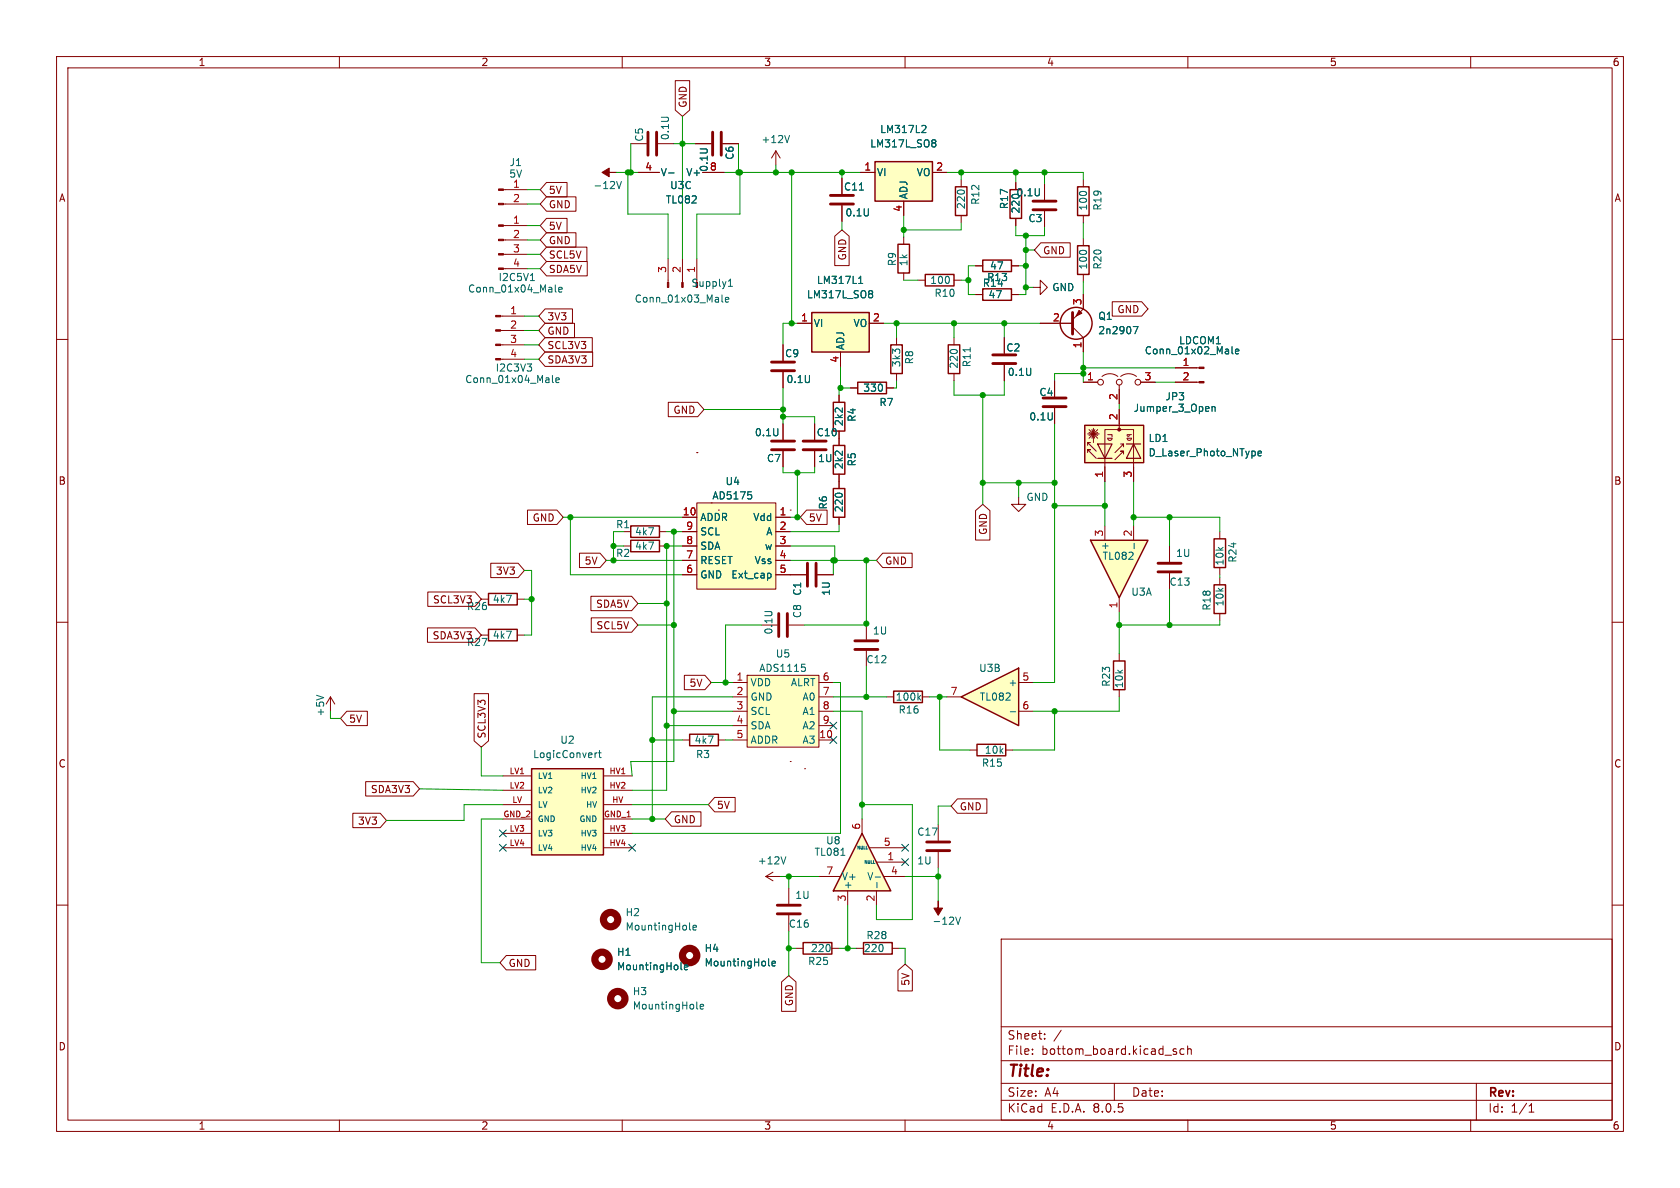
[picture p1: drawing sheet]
<svg xmlns="http://www.w3.org/2000/svg" width="297mm" height="210mm" viewBox="0 0 297 210" stroke-linecap="round" stroke-linejoin="round" font-family="sans-serif">
<g fill="none" stroke="#840000" stroke-width=".18">
<path d="M10 10h277v190h-277zM12 12h273v186h-273zM60 10v2M110 10v2M160 10v2M210 10v2M260 10v2M191.5 31.8v1.2M191.5 38.1v1.3M10 60h2M191.5 42.2v1.2M191.5 48.5v1.3"/>
<path d="M285 60h2M144 74.9v2.8M144 79.8v2.8M148.3 69.9v1.2M148.3 76.2v2.5M148.3 83.8v1.3M10 110h2M285 110h2M10 160h2M285 160h2M177 166h108v32h-108zM60 198v2"/>
<path d="M110 198v2M160 198v2M177 194.5h108M177 191.5h108M177 187.5h108M177 181.5h108M182.5 186.3v.1M182.5 185.5v.1M184.7 183.6v.1M184.7 182.8v.1M187.6 182.1l-1.3 2M197 191.5v3"/>
<path d="M207.4 185.7l.6 .4-.2 .3-.4-.1M208 185.5l-.4-.1-.2 .2M209.3 185.5l-.4-.1-.3 .3v.4l.1 .2h.6M210 184.9v1.5M210 185.5l.2-.1 .3 .1 .1 .9M210 198v2M260 198v2M261 191.5v6.5M270.3 196.6h.9M270.3 195.5l.4-.4v1.5"/>
</g>
<path d="M190.5 33h2v5.1h-2zM190.5 43.4h2v5.1h-2zM147.3 78.7h2.1v5.1h-2.1zM147.3 71.1h2.1v5.1h-2.1z" fill="none" stroke="#840000" stroke-width=".25"/>
<path d="M142 79.5h4M142 78h4" fill="none" stroke="#840000" stroke-width=".51"/>
<path d="M169.9 123.2l10.2-5.1v10.2z" fill="#ffffc2"/>
<path d="M151.6 67.6h5.1v2h-5.1zM169.9 123.2l10.2-5.1v10.2zM172.7 131.6h5.1v2h-5.1zM142 166.6h5.1v2.1h-5.1zM152.7 166.6h5v2.1h-5z" fill="none" stroke="#840000" stroke-width=".25"/>
<g fill="none" stroke="#840000" stroke-width=".18">
<path d="M184.7 32.5v2.8M184.7 37.3v2.8M177.5 59.7v2.8M182.6 50.8h1.3v-1.3l1.3 1.3-1.3 1.3v-1.3M150.4 68.6h1.2M156.7 68.6h1.3M177.5 64.5v2.8M186.4 67.3v2.8M186.4 72.1v2.8M180.1 87.9v1.3h1.3l-1.3 1.2-1.3-1.2h1.3M167.4 123.2h2.5M171.4 132.6h1.3"/>
<path d="M177.8 132.6h1.3M180.1 120.7h2.5M180.1 125.7h2.5M140.7 167.6h1.3M147.1 167.6h1.2M151.4 167.6h1.3M157.7 167.6h1.3"/>
</g>
<path d="M178.6 125.8h1M120.4 171.3l.2 .1M121 171l.6-.1-.1-.3h-.3l-.2 .2 .1 .6h.4M121.9 164.2l.2 .2M122.5 164l.6-.1v-.3h-.4l-.2 .1 .1 .6h.5M123.2 178.2l.2 .2M123.8 178l.6-.2-.1-.2-.3-.1-.2 .2v.6h.5M135.9 170.6l.2 .2M136.5 170.3l.6-.1-.1-.2-.3-.1-.2 .2v.6h.5" fill="none" stroke="#006464" stroke-width=".18"/>
<path d="M182.6 35.6h4.1M182.6 37.1h4.1M175.5 64.3h4.1M175.5 62.7h4.1M184.4 71.9h4.1M184.4 70.4h4.1" fill="none" stroke="#840000" stroke-width=".51"/>
<g fill="none" stroke="#840000" stroke-width="1.3">
<circle cx="106.4" cy="169.6" r="1.27"/>
<circle cx="107.9" cy="162.6" r="1.27"/>
<circle cx="109.2" cy="176.5" r="1.27"/>
<circle cx="121.9" cy="168.9" r="1.27"/>
</g>
<path d="M152.4 147.3l5.1 10.2h-10.2z" fill="#ffffc2"/>
<g fill="none" stroke="#840000" stroke-width=".25">
<path d="M168.9 33h2v5.1h-2zM152.4 147.3l5.1 10.2h-10.2z"/>
<circle cx="190.2" cy="57.1" r="2.82"/>
</g>
<g fill="none" stroke="#840000" stroke-width=".18">
<path d="M169.9 31.8v1.2M169.9 38.1v1.3M183.9 57.2h5.7M189.6 57.8l1.9 1.9v2.5M191.5 52.1v2.5l-1.9 1.9M207.8 67.6h4.2M207.8 65h4.2M139.4 157v2.8M144.8 154.9h3.8M149.9 157.5v2.5M152.4 144.8v2.5M153.7 149.9h6.3"/>
<path d="M154.9 152.4h5.1M154.9 157.5v2.5M156.2 154.9h3.8M139.4 161.8v2.8"/>
</g>
<g fill="none" stroke="#006464" stroke-width=".18">
<path d="M200.3 57.7h.9l-.6 1.3M217.8 61.3v1.1l.2 .2M218.4 62.1l.6-.1v-.2l-.4-.1-.2 .2 .1 .6h.5M148.7 151.2h.7M152 149.6v.5l-.3-.5v.5M152.2 149.6v.4M152.5 149.6v.4M152.7 149.6v.5M153.2 149.6v.5h.2M153.2 152.1v.5l-.3-.5v.5M153.5 152.1v.4M153.8 152.1v.4"/>
<path d="M154 152.1v.5M154.4 152.1v.5h.3M154.7 155h1M155 156v1"/>
</g>
<path d="M189.6 55.2v3.9M137.4 160h4.1M137.4 161.5h4.1" fill="none" stroke="#840000" stroke-width=".51"/>
<g fill="#840000" stroke="#840000" stroke-width=".18">
<path d="M190.8 54.9l.5 .5-1.1 .5z"/>
<path d="M212 67.4h.9v.3h-.9z"/>
<path d="M212 64.9h.9v.3h-.9z"/>
</g>
<path d="M191.8 75.2h10.4v6.6h-10.4z" fill="#ffffc2"/>
<circle cx="197.9" cy="75.9" r=".25" fill="#840000" stroke="#840000" stroke-width=".18"/>
<g fill="none" stroke="#840000" stroke-width=".18">
<path d="M111.5 25.4h2.8M116.3 25.4h2.8M179.6 32.3v1.2M179.6 38.6v1.3M162.3 49.5h1.3M168.7 49.5h1.2M172.5 47h1.2M178.8 47h1.3M191.5 67.6h2.6M192.3 76.7h2M192.3 78.2v.5M192.5 75.9l1.6 1.6"/>
<path d="M192.5 76.5l1.6 .5M192.8 78.2h-.5l1.5 1.6M193 75.9l.5 1.6M193.3 75.7v2.5M193.5 75.9l-.5 1.6M194.1 75.9l-1.6 1.6M194.1 76.5l-1.6 .5M194.8 66.5a2.26 2.26 0 0 1 2.8 0M195.8 76.8h.8v.4M195.8 77.5h.8l-.1 .2-.3 .1-.3-.1zM197.9 68.1v3.3M197.9 72.4v3.5"/>
<path d="M198.1 78.5h.5l-1.5 1.5M198.1 66.5a2.26 2.26 0 0 1 2.8 0M198.6 78.5v.5M199.3 77l.1 .1 .2-.1M199.3 77.5h.7l-.1 .2-.3 .1-.2-.1zM199.3 76.8h.7M201.7 67.6h2.5M110.2 96.5h1.3M116.6 96.5h1.3M192.3 80v-.5h.5h-.5l1.5 1.5M195.3 85.1v-9.2h5.1v9.2M198.6 80.3v-.5h-.5h.5l-1.5 1.5"/>
<path d="M206.8 96.5v2.8M215.6 94v1.3M206.8 101.3v2.8M215.6 100.3v1.3M215.6 102.1v1.3M215.6 108.5v1.2M135.4 154.9l1.3 .8M135.4 154.9h2.5M136.7 154.2l-1.3 .7"/>
<circle cx="194.6" cy="67.6" r=".51"/>
<circle cx="197.9" cy="67.6" r=".51"/>
<circle cx="201.2" cy="67.6" r=".51"/>
</g>
<path d="M194.1 78.5h2.5l-1.3 2.5zM199.1 78.5h2.6M200.4 78.5l1.3 2.5h-2.6zM194.1 81h2.5" fill="none" stroke="#840000" stroke-width=".2"/>
<path d="M178.6 33.5h2v5.1h-2zM163.6 48.5h5.1v2h-5.1zM173.7 46h5.1v2h-5.1zM191.8 75.2h10.4v6.6h-10.4zM111.5 95.5h5.1v2h-5.1zM214.6 95.3h2.1v5h-2.1zM214.6 103.4h2.1v5.1h-2.1z" fill="none" stroke="#840000" stroke-width=".25"/>
<path d="M214.3 71.9v.8M214.3 72l.2-.1h.3v.8M222.4 80.2l.6-.2v-.2l-.4-.1-.2 .2 .1 .6h.5M138.9 151.5l-.4 1.2" fill="none" stroke="#006464" stroke-width=".18"/>
<path d="M114.6 23.4v4M116.1 23.4v4M204.7 99.6h4.1M204.7 101.1h4.1" fill="none" stroke="#840000" stroke-width=".51"/>
<path d="M143.5 55.2h10.2v7h-10.2z" fill="#ffffc2"/>
<path d="M143.5 55.2h10.2v7h-10.2z" fill="none" stroke="#840000" stroke-width=".25"/>
<path d="M141 57.2h2.5M153.7 57.2h2.5M138.4 61v2.8M138.4 65.8v2.8M148.6 62.2v2.6" fill="none" stroke="#840000" stroke-width=".18"/>
<path d="M151.8 50.1h.7M151.9 49.1l.3-.3v1.3M153.8 51.4h.2l.3 .2-.3 .3M153.8 51.9h.2M154 51.9l.2 .1 .1 .4-.1 .2h-.4" fill="none" stroke="#006464" stroke-width=".18"/>
<path d="M136.4 65.5h4.1M136.4 64h4.1" fill="none" stroke="#840000" stroke-width=".51"/>
<path d="M123.2 88.9h14v15.2h-14z" fill="#ffffc2"/>
<g fill="none" stroke="#840000" stroke-width=".18">
<path d="M122.9 25.4h2.8M127.8 25.4h2.8M172.5 52.1h1.2M178.8 52.1h1.3M138.4 74.9v2.8M138.4 79.8v2.8M110.2 94h1.3M116.6 94h1.3M120.6 91.4h2.6M120.6 94h2.6M120.6 96.5h2.6M120.6 99.1h2.6"/>
<path d="M123.2 88.9h14v15.2h-14zM123.2 80h.1M127 90.2h.1M137.2 91.4h2.5M137.2 94h2.5M137.2 96.5h2.5M137.2 99.1h2.5M139.7 90.2h.1M120.6 101.6h2.6M137.2 101.6h2.5M58.4 123.2l-.7 1.3M58.4 123.2v2.5"/>
<path d="M58.4 123.2l.8 1.3"/>
</g>
<path d="M109 32.1l.4 1.2 .5-1.2M132.2 86.9h.6M132.8 87.5l.1 .2-.1 .4M136.1 101.3l.2 .3v.3l-.2 .3M56 122.9l1.2 .4" fill="none" stroke="#006464" stroke-width=".18"/>
<path d="M126 23.4v4M127.5 23.4v4M136.4 78h4.1M136.4 79.5h4.1" fill="none" stroke="#840000" stroke-width=".51"/>
<path d="M173.7 51.1h5.1v2h-5.1zM111.5 93h5.1v2h-5.1z" fill="none" stroke="#840000" stroke-width=".25"/>
<path d="M106.4 30.5l1.3-.8v.8h1.3h-1.3v.7z" fill="#840000" stroke="#840000" stroke-width=".18"/>
<path d="M94 135.9h12.7v15.2h-12.7z" fill="#ffffc2"/>
<path d="M157.5 61h2v5h-2zM167.6 61h2.1v5h-2.1zM94 135.9h12.7v15.2h-12.7zM121.9 129.8h5.1v2h-5.1z" fill="none" stroke="#840000" stroke-width=".25"/>
<g fill="none" stroke="#840000" stroke-width=".18">
<path d="M112.8 30.5h3.8M124.2 30.5h3.8M88.5 58.4h4.2M88.5 55.9h4.2M158.5 59.7v1.3M168.7 59.7v1.3M88.5 63.5h4.2M88.5 61h4.2M158.5 66v1.3M168.7 66v1.3M153.2 110.2v2.8M153.2 115.1v2.8"/>
<path d="M88.9 137.2h5.1M88.9 139.7h5.1M106.7 137.2h5.1M106.7 139.7h5.1M120.6 130.8h1.3M127 130.8h1.3M88.9 144.8h5.1M88.9 142.2h5.1M88.9 147.3h5.1M88.9 149.9h5.1M106.7 144.8h5.1M106.7 142.2h5.1"/>
<path d="M106.7 147.3h5.1M106.7 149.9h5.1"/>
</g>
<path d="M118.2 30.6h1M97.7 66.4v1.1l.1 .1M98.3 67.2l.6-.1-.1-.3h-.4l-.1 .2v.6h.5M171.5 61.5v.7M105.2 133.1v.8M105.6 133.1l-.4 .2M105.8 133.1h.5M106 132.7v1l.3 .2" fill="none" stroke="#006464" stroke-width=".18"/>
<path d="M151.1 113.3h4.1M151.1 114.8h4.1" fill="none" stroke="#840000" stroke-width=".51"/>
<g fill="#840000" stroke="#840000" stroke-width=".18">
<path d="M87.6 63.4h.9v.2h-.9z"/>
<path d="M87.6 60.8h.9v.3h-.9z"/>
<path d="M87.6 58.3h.9v.2h-.9z"/>
<path d="M87.6 55.8h.9v.2h-.9z"/>
</g>
<path d="M132.1 119.4h12.7v12.7h-12.7z" fill="#ffffc2"/>
<g fill="none" stroke="#840000" stroke-width=".18">
<path d="M137.2 26.7l-.8 1.2M137.2 26.7v2.5M137.2 26.7l.7 1.2M132.1 119.4h12.7v12.7h-12.7zM132.1 119.4h.1M134.6 110.5h2.8M139.4 110.5h2.8M139.7 101.6h2.8M144.5 101.6h2.8M129.5 120.7h2.6M129.5 130.8h2.6M129.5 123.2h2.6"/>
<path d="M129.5 125.7h2.6M129.5 128.3h2.6M139.7 134.6h.1M142.2 135.9h.1M144.8 120.7h2.5M144.8 130.8h2.5M144.8 123.2h2.5M144.8 125.7h2.5M144.8 128.3h2.5"/>
</g>
<path d="M139.6 23.9l-.4 1.3M141.7 117.4h.6M142.1 117.9l.3 .2v.3l-.3 .3" fill="none" stroke="#006464" stroke-width=".18"/>
<path d="M142.7 99.6v4M144.3 99.6v4M137.7 108.5v4M139.2 108.5v4" fill="none" stroke="#840000" stroke-width=".51"/>
<path d="M154.7 28.6h10.1v7h-10.1z" fill="#ffffc2"/>
<path d="M154.7 28.6h10.1v7h-10.1zM158.7 43.2h2.1v5.1h-2.1z" fill="none" stroke="#840000" stroke-width=".25"/>
<path d="M148.8 31.5v2.8M148.8 36.3v2.8M152.1 30.5h2.6M159.8 35.6v2.5M164.8 30.5h2.6M118.1 45.7v4.2M120.6 45.7v4.2M123.2 45.7v3.8M159.8 41.9v1.3M159.8 48.3v1.2" fill="none" stroke="#840000" stroke-width=".18"/>
<path d="M151.9 33.6h.8M163.2 22.2h.4l.1 .3-.8 .9h.8M165 24.7h.2l.3 .3-.3 .3M165 25.3h.2M165.2 25.3l.2 .1 .1 .3-.2 .2-.3 .1M127.6 52.1v1.1l.2 .2M128.2 53l.6-.1v-.3h-.4l-.2 .1 .1 .7h.5M128.8 50.6h.7M128.8 49.7l.3-.4v1.3" fill="none" stroke="#006464" stroke-width=".18"/>
<g fill="#840000" stroke="#840000" stroke-width=".18">
<path d="M118 49.9h.2v.9h-.2z"/>
<path d="M120.5 49.9h.3v.9h-.3z"/>
</g>
<path d="M146.8 36.1h4.1M146.8 34.5h4.1" fill="none" stroke="#840000" stroke-width=".51"/>
<path d="M192.8 95.5h10.1l-5 10.2z" fill="#ffffc2"/>
<path d="M147.3 86.4h2.1v5h-2.1zM192.8 95.5h10.1l-5 10.2zM86.4 111.3h5v2h-5zM86.4 104.9h5v2h-5zM196.8 116.8h2.1v5.1h-2.1zM158 122.2h5.1v2h-5.1z" fill="none" stroke="#840000" stroke-width=".25"/>
<g fill="none" stroke="#840000" stroke-width=".18">
<path d="M119.4 14.3h2.5v5.2l-1.3 1.1-1.2-1.1zM89 39.9h4.2M89 36.1h4.2M89 33.5h4.2M96.6 38.6h3.6v2.5h-3.6l-1.1-1.2zM96.6 34.8h5.2v2.5h-5.2l-1.1-1.2zM96.6 32.3h3.6v2.5h-3.6l-1.1-1.3zM112.8 30.5h3.8M122.9 25.4h2.8M124.2 30.5h3.8M127.8 25.4h2.8M148.8 31.5v2.8"/>
<path d="M148.8 36.3v2.8M152.1 30.5h2.6M159.8 35.6v2.5M164.8 30.5h2.6M179.6 32.3v1.2M179.6 38.6v1.3M184.7 32.5v2.8M184.7 37.3v2.8M89 47.5h4.2M89 45h4.2M89 42.4h4.2M96.4 59.7h8.3v2.5h-8.3l-1.2-1.2z"/>
<path d="M96.4 57.1h5.2v2.6h-5.2l-1.2-1.3zM96.4 54.6h4.8v2.6h-4.8l-1.2-1.3zM96.6 43.7h7.2v2.5h-7.2l-1.1-1.2zM96.6 46.2h7.2v2.6h-7.2l-1.1-1.3zM96.6 41.1h5.2v2.6h-5.2l-1.1-1.3zM141 57.2h2.5M147.6 41.8l1.2-1.2 1.3 1.2v5.2h-2.5zM153.7 57.2h2.5M172.5 47h1.2M172.5 52.1h1.2M177.5 59.7v2.8M178.8 47h1.3"/>
<path d="M178.8 52.1h1.3M183.9 57.2h5.7M184 42.9h5.2v2.6h-5.2l-1.1-1.3zM191.5 52.1v2.5M191.5 59.7v2.5M196.6 53.3h5.2l1.1 1.3-1.1 1.3h-5.2zM96.4 62.2h8.4v2.6h-8.4l-1.2-1.3zM118.1 71.1h5.2l1.2 1.3-1.2 1.3h-5.2zM138.4 61v2.8M138.4 65.8v2.8M138.4 74.9v2.8M138.4 79.8v2.8"/>
<path d="M144 74.9v2.8M144 79.8v2.8M148.3 69.9v1.2M148.3 76.2v2.5M148.6 62.2v2.6M150.4 68.6h1.2M156.7 68.6h1.3M177.5 64.5v2.8M186.4 67.3v2.8M186.4 72.1v2.8M191.5 67.6h2.6M197.9 68.8v2.6"/>
<path d="M197.9 72.4v2.5M201.7 67.6h2.5M207.8 65h3.8M207.8 67.6h3.8M86.8 99.6h4.8l1.1 1.2-1.1 1.3h-4.8zM93.3 90.2h5.2l1.1 1.2-1.1 1.3h-5.2zM102.4 97.8h3.7l1.1 1.3-1.1 1.2h-3.7zM120.6 91.4h2.6M120.6 94h2.6M120.6 96.5h2.6M120.6 99.1h2.6M137.2 91.4h2.5"/>
<path d="M137.2 94h2.5M137.2 96.5h2.5M137.2 99.1h2.5M142.6 90.2h3.6v2.5h-3.6l-1.1-1.3zM148.3 83.8v2.6M148.3 91.4v1.3M156.1 97.8h5.2v2.5h-5.2l-1.2-1.2zM172.5 90.3l1.2-1.1 1.3 1.1v5.2h-2.5zM195.3 82.6v2.5M195.3 93v2.5M200.4 82.6v2.5M200.4 93v2.5"/>
<path d="M75.6 111h8.4l1.1 1.3-1.1 1.2h-8.4zM75.6 104.6h8.4l1.1 1.3-1.1 1.3h-8.4zM85.1 112.3h1.3M85.1 105.9h1.3M91.4 112.3h1.3M91.4 105.9h1.3M104.5 105.4h7.2l1.1 1.3-1.1 1.3h-7.2zM104.5 109.2h7.2l1.1 1.3-1.1 1.3h-7.2zM120.6 101.6h2.6M121 119.4h3.6l1.1 1.3-1.1 1.2h-3.6zM137.2 101.6h5.3M144.5 101.6h2.8"/>
<path d="M197.9 105.7v2.5M197.9 115.6v1.2M61.3 125.7h3.6v2.6h-3.6l-1.1-1.3zM64.6 138.2h8.5l1.1 1.2-1.1 1.3h-8.5zM83.8 122.6h2.6v8.4l-1.3 1.1-1.3-1.1zM156.7 123.2h1.3M163.1 123.2h1.2M197.9 121.9v1.3M62.4 143.8h4.8l1.1 1.2-1.1 1.3h-4.8zM118.7 143.5h5.2v2.6h-5.2l-1.1-1.3zM126.3 141h3.7v2.5h-3.7l-1.1-1.3zM165.9 145.8v2.8"/>
<path d="M165.9 150.6v2.8M169.3 141.2h5.2v2.6h-5.2l-1.2-1.3zM89.5 168.9h5.2v2.6h-5.2l-1.1-1.3zM138.2 173.6l1.2-1.1 1.3 1.1v5.2h-2.5zM158.7 171.5l1.3-1.1 1.3 1.1v3.7h-2.6z"/>
</g>
<g fill="none" stroke="#006464" stroke-width=".18">
<path d="M118.2 30.6h1M151.9 33.6h.8M163.2 22.2h.4l.1 .3-.8 .9h.8M165 24.7h.2l.3 .3-.3 .3M165 25.3h.2M165.2 25.3l.2 .1 .1 .3-.2 .2-.3 .1M93.8 49.6h.7M98.2 50.4v1.1l.2 .1M98.8 51.2l.6-.1-.1-.3h-.3l-.2 .2v.6h.5M151.8 50.1h.7M151.9 49.1l.3-.3v1.3M153.8 51.4h.2l.3 .2-.3 .3"/>
<path d="M153.8 51.9h.2M154 51.9l.2 .1 .1 .4-.1 .2h-.4M200.3 57.7h.9l-.6 1.3M214.3 71.9v.8M214.3 72l.2-.1h.3v.8M217.8 61.3v1.1l.2 .2M218.4 62.1l.6-.1v-.2l-.4-.1-.2 .2 .1 .6h.5M132.2 86.9h.6M132.8 87.5l.1 .2-.1 .4M200.5 96v1M222.4 80.2l.6-.2v-.2l-.4-.1-.2 .2 .1 .6h.5M136.1 101.3l.2 .3v.3l-.2 .3"/>
<path d="M162.4 123.3l.4 .5M162.8 122.9l-.5 .5M120.4 171.3l.2 .1M121 171l.6-.1-.1-.3h-.3l-.2 .2 .1 .6h.4M135.9 170.6l.2 .2M136.5 170.3l.6-.1-.1-.2-.3-.1-.2 .2v.6h.5M169 162.1l.4 1.3 .4-1.3"/>
</g>
<g fill="#840000" stroke="#840000" stroke-width=".18">
<path d="M165.9 159.3v1.2h.7l-.7 1.3-.8-1.3h.8z"/>
<path d="M88.1 47.4h.9v.2h-.9z"/>
<path d="M88.1 44.8h.9v.3h-.9z"/>
<path d="M88.1 42.3h.9v.2h-.9z"/>
<path d="M88.1 39.8h.9v.2h-.9z"/>
<path d="M88.1 35.9h.9v.3h-.9z"/>
<path d="M88.1 33.4h.9v.3h-.9z"/>
</g>
<path d="M163.8 150.4h4.1M163.8 148.8h4.1" fill="none" stroke="#840000" stroke-width=".51"/>
<g fill="none" stroke="#009600" stroke-width=".18">
<path d="M93.2 39.9h2.3M93.2 36.1h2.3M93.2 33.5h2.3M109 30.5h3.8M111 30.5v7.3h7.1v7.9M111.5 25.4v5.1M119.1 25.4h3.8M120.6 20.6v25.1M128 30.5h24.1M130.6 25.4v5.1M130.8 30.5v7.3h-7.6v7.9M137.2 29.2v1.3"/>
<path d="M140 30.5v26.7M148.8 30.5v1M148.8 39.1v1.5M159.8 38.1v3.8M167.4 30.5h24.1v1.3M169.9 30.5v1.3M169.9 39.4v1.2h-10.1M179.6 30.5v1.8M179.6 39.9v1.8h5.1v-1.6M184.7 30.5v2M191.5 39.4v2.8M92.7 55.9h2.5"/>
<path d="M92.7 58.4h2.5M93.2 42.4h2.3M93.2 45h2.3M93.2 47.5h2.3M141 57.2h-2.6v3.8M156.2 57.2h27.7M158.5 57.2v2.5M159.8 49.5h2.5M168.7 57.2v2.5M169.9 49.5h1.3M172.5 47h-1.3v5.1h1.3M177.5 57.2v2.5"/>
<path d="M180.1 47h1.3M181.4 41.7v10.4h-1.3M181.4 44.2h1.5M181.4 50.8h1.2M191.5 49.8v2.3M92.7 63.5h2.5M92.7 61h2.5M124.5 72.4h13.9M138.4 68.6v6.3M138.4 73.7h5.6v1.2M148.6 64.8v3.8M150.4 68.6h-2.1v1.3"/>
<path d="M158.5 67.3v1.3h-.5M168.7 67.3v2.6h8.8v-2.6M173.7 69.9v19.3M186.4 74.9v45.8h-3.8M191.5 66h-5.1v1.3M191.5 62.2v5.4M191.5 65h16.3M197.9 71.4v1M204.2 67.6h3.6M99.6 91.4h21M100.8 91.4v10.2h19.8M107.2 99.1h13.4"/>
<path d="M108.5 96.5h1.7M108.5 94v5.1M117.9 94h2.7M119.1 94v40.6h-7.6l.3 2.6M120.6 96.5h-2.7v43.2h-6.1M138.4 82.6v1h5.6v-1M139.7 91.4h1.8M139.7 96.5h7.9v2.6M139.7 99.1h15.2M141 83.6v7.8M147.3 99.1v2.5M148.3 92.7v1.3h-8.6"/>
<path d="M153.2 99.1v11.4h-11M173.7 85.3h12.7M180.1 85.3v2.6M186.4 89.4h8.9M195.3 85.1v7.9M200.4 85.1v7.9M200.4 91.4h15.2v2.6M206.8 91.4v5.1M92.7 100.8h1.3v11.5h-1.3M92.7 105.9h1.3M112.8 110.5h6.3M112.8 106.7h5.1"/>
<path d="M134.6 110.5h-6.3v10.2M153.2 117.9v5.3M197.9 108.2v7.4M206.8 104.1v6.4M215.6 109.7v.8h-17.7M215.6 101.6v.5M58.4 125.7v1.3h1.8M74.2 139.4l14.7 .3M85.1 132.1v5.1h3.8M115.3 130.8h5.3M117.9 128.3h11.6M119.1 125.7h10.4"/>
<path d="M125.7 120.7h3.8M128.3 130.8h1.2M129.5 123.2h-14.2v21.6M147.3 125.7h5.1v19.1M147.3 120.7h1.3v26.6h-36.8M147.3 123.2h9.4M164.3 123.2h3.1M166.1 123.2v9.4h5.3M186.4 125.7v6.9h-7.3M197.9 123.2v2.5h-15.3M88.9 142.2h-6.9v2.8h-13.7M88.9 144.8h-3.8v25.4h3.3"/>
<path d="M111.8 142.2h13.4M111.8 144.8h5.8M137.9 154.9h6.9M139.4 154.9v2.1M152.4 142.2h8.9v20.4h-6.4v-2.6M160 154.9h5.9M165.9 153.4v5.9M168.1 142.5h-2.2v3.3M139.4 164.6v7.9M139.4 167.6h1.3M148.3 167.6h3.1M149.9 160v7.6"/>
<path d="M159 167.6h1v2.8"/>
</g>
<g fill="none" stroke="#000084" stroke-width=".18">
<path d="M146.7 127.7l1.2 1.2M146.7 130.2l1.2 1.2M147.9 127.7l-1.2 1.2M147.9 130.2l-1.2 1.2M88.3 149.3l1.2 1.2M88.3 146.7l1.2 1.2M89.5 149.3l-1.2 1.2M89.5 146.7l-1.2 1.2M111.2 149.3l1.2 1.2M112.4 149.3l-1.2 1.2M159.4 151.8l1.2 1.2M159.4 149.3l1.2 1.2"/>
<path d="M160.6 151.8l-1.2 1.2M160.6 149.3l-1.2 1.2"/>
</g>
<g fill="#009600" stroke="#009600" stroke-width=".18">
<circle cx="181.4" cy="41.7" r=".46"/>
<circle cx="177.5" cy="57.2" r=".46"/>
<circle cx="191.5" cy="65" r=".46"/>
<circle cx="181.4" cy="47" r=".46"/>
<circle cx="181.4" cy="44.2" r=".46"/>
<circle cx="173.7" cy="69.9" r=".46"/>
<circle cx="191.5" cy="66" r=".46"/>
<circle cx="120.6" cy="25.4" r=".46"/>
<circle cx="148.8" cy="30.5" r=".46"/>
<circle cx="137.2" cy="30.5" r=".46"/>
<circle cx="130.6" cy="30.5" r=".46"/>
<circle cx="140" cy="30.5" r=".46"/>
<circle cx="140" cy="57.2" r=".46"/>
<circle cx="130.8" cy="30.5" r=".46"/>
<circle cx="186.4" cy="89.4" r=".46"/>
<circle cx="195.3" cy="89.4" r=".46"/>
<circle cx="206.8" cy="110.5" r=".46"/>
<circle cx="197.9" cy="110.5" r=".46"/>
<circle cx="206.8" cy="91.4" r=".46"/>
<circle cx="200.4" cy="91.4" r=".46"/>
<circle cx="186.4" cy="125.7" r=".46"/>
<circle cx="186.4" cy="85.3" r=".46"/>
<circle cx="180.1" cy="85.3" r=".46"/>
<circle cx="158.5" cy="57.2" r=".46"/>
<circle cx="171.2" cy="49.5" r=".46"/>
<circle cx="168.7" cy="57.2" r=".46"/>
<circle cx="159.8" cy="40.6" r=".46"/>
<circle cx="169.9" cy="30.5" r=".46"/>
<circle cx="184.7" cy="30.5" r=".46"/>
<circle cx="179.6" cy="30.5" r=".46"/>
<circle cx="181.4" cy="50.8" r=".46"/>
<circle cx="111" cy="30.5" r=".46"/>
<circle cx="111.5" cy="30.5" r=".46"/>
<circle cx="152.4" cy="142.2" r=".46"/>
<circle cx="166.1" cy="123.2" r=".46"/>
<circle cx="165.9" cy="154.9" r=".46"/>
<circle cx="119.1" cy="110.5" r=".46"/>
<circle cx="128.3" cy="120.7" r=".46"/>
<circle cx="153.2" cy="123.2" r=".46"/>
<circle cx="153.2" cy="110.2" r=".46"/>
<circle cx="147.6" cy="99.1" r=".46"/>
<circle cx="147.3" cy="99.1" r=".46"/>
<circle cx="115.3" cy="130.8" r=".46"/>
<circle cx="119.1" cy="125.7" r=".46"/>
<circle cx="117.9" cy="128.3" r=".46"/>
<circle cx="117.9" cy="106.7" r=".46"/>
<circle cx="117.9" cy="96.5" r=".46"/>
<circle cx="108.5" cy="96.5" r=".46"/>
<circle cx="108.5" cy="99.1" r=".46"/>
<circle cx="115.3" cy="144.8" r=".46"/>
<circle cx="138.4" cy="73.7" r=".46"/>
<circle cx="138.4" cy="72.4" r=".46"/>
<circle cx="100.8" cy="91.4" r=".46"/>
<circle cx="94" cy="105.9" r=".46"/>
<circle cx="119.1" cy="94" r=".46"/>
<circle cx="139.4" cy="154.9" r=".46"/>
<circle cx="149.9" cy="167.6" r=".46"/>
<circle cx="139.4" cy="167.6" r=".46"/>
<circle cx="141" cy="83.6" r=".46"/>
<circle cx="148.6" cy="68.6" r=".46"/>
<circle cx="141" cy="91.4" r=".46"/>
<circle cx="153.2" cy="99.1" r=".46"/>
<circle cx="173.7" cy="85.3" r=".46"/>
</g>
<text font-size="2.8" fill="#840000" x="178" y="190.9">Title:</text>
<g font-size="2.1" fill="#840000">
<text x="178" y="184">Sheet:</text>
<text x="178" y="186.7">File:</text>
<text x="184.1" y="186.7">bottom_board.kicad_sch</text>
<text x="178" y="196.9">KiCad</text>
<text x="178" y="194.1">Size:</text>
<text x="184.7" y="194.1">A4</text>
<text x="185.7" y="196.9">E.D.A.</text>
<text x="193.3" y="196.9">8.0.5</text>
<text x="200" y="194.1">Date:</text>
<text x="263" y="194.3">Rev:</text>
<text x="263" y="196.9">Id:</text>
<text x="267.1" y="196.9">1/1</text>
</g>
<g font-size="1.8" fill="#840000">
<text x="35" y="11.9">1</text>
<text x="85" y="11.9">2</text>
<text x="135" y="11.9">3</text>
<text x="185" y="11.9">4</text>
<text x="235" y="11.9">5</text>
<text x="285" y="11.9">6</text>
<text x="121.6" y="19.1" transform="rotate(-90 121.6 19.1)">GND</text>
<text x="10.3" y="35.9">A</text>
<text x="96.9" y="34.5">5V</text>
<text x="285.3" y="35.9">A</text>
<text x="96.9" y="40.8">5V</text>
<text x="96.9" y="37">GND</text>
<text x="96.9" y="45.9">SCL5V</text>
<text x="96.9" y="43.4">GND</text>
<text x="149.8" y="46.1" transform="rotate(-90 149.8 46.1)">GND</text>
<text x="184.3" y="45.2">GND</text>
<text x="96.9" y="48.5">SDA5V</text>
<text x="96.7" y="59.4">GND</text>
<text x="96.7" y="56.8">3V3</text>
<text x="197.4" y="55.6">GND</text>
<text x="96.7" y="61.9">SCL3V3</text>
<text x="96.7" y="64.5">SDA3V3</text>
<text x="119" y="73.3">GND</text>
<text x="10.3" y="85.9">B</text>
<text x="285.3" y="85.9">B</text>
<text x="94.1" y="92.4">GND</text>
<text x="142.9" y="92.4">5V</text>
<text x="174.7" y="94.7" transform="rotate(-90 174.7 94.7)">GND</text>
<text x="87.6" y="101.8">3V3</text>
<text x="103.3" y="100">5V</text>
<text x="156.4" y="100">GND</text>
<text x="76.4" y="106.9">SCL3V3</text>
<text x="105.3" y="107.6">SDA5V</text>
<text x="76.4" y="113.2">SDA3V3</text>
<text x="82.5" y="108.1">R26</text>
<text x="105.3" y="111.4">SCL5V</text>
<text x="82.5" y="114.4">R27</text>
<text x="121.8" y="121.6">5V</text>
<text x="61.6" y="128">5V</text>
<text x="86" y="130.7" transform="rotate(-90 86 130.7)">SCL3V3</text>
<text x="10.3" y="135.9">C</text>
<text x="285.3" y="135.9">C</text>
<text x="65.5" y="140.4">SDA3V3</text>
<text x="126.7" y="143.2">5V</text>
<text x="169.6" y="143.4">GND</text>
<text x="63.2" y="146">3V3</text>
<text x="119" y="145.7">GND</text>
<text x="89.8" y="171.1">GND</text>
<text x="140.4" y="178" transform="rotate(-90 140.4 178)">GND</text>
<text x="161" y="174.4" transform="rotate(-90 161 174.4)">5V</text>
<text x="10.3" y="185.9">D</text>
<text x="285.3" y="185.9">D</text>
<text x="35" y="199.9">1</text>
<text x="85" y="199.9">2</text>
<text x="135" y="199.9">3</text>
<text x="185" y="199.9">4</text>
<text x="235" y="199.9">5</text>
<text x="285" y="199.9">6</text>
</g>
<g font-size="1.8" fill="#006464">
<text x="155.5" y="23.7">LM317L2</text>
<text x="90" y="29.6">J1</text>
<text x="113.9" y="25.1" transform="rotate(-90 113.9 25.1)">C5</text>
<text x="118.5" y="24.9" transform="rotate(-90 118.5 24.9)">0.1U</text>
<text x="129.9" y="28.3" transform="rotate(-90 129.9 28.3)">C6</text>
<text x="134.5" y="25.5">+12V</text>
<text x="153.7" y="26.3">LM317L_SO8</text>
<text x="89.9" y="31.6">5V</text>
<text x="104.8" y="33.6">-12V</text>
<text x="116.7" y="31.3">V-</text>
<text x="118.4" y="33.6">U3C</text>
<text x="121.2" y="31.3">V+</text>
<text x="125.3" y="30.5" transform="rotate(-90 125.3 30.5)">0.1U</text>
<text x="149.1" y="33.9">C11</text>
<text x="154.9" y="31.3">VI</text>
<text x="160.6" y="35.3" transform="rotate(-90 160.6 35.3)">ADJ</text>
<text x="162" y="31.3">VO</text>
<text x="179.6" y="34.9">0.1U</text>
<text x="117.6" y="36.2">TL082</text>
<text x="149.4" y="38.5">0.1U</text>
<text x="170.8" y="37.1" transform="rotate(-90 170.8 37.1)">220</text>
<text x="173.3" y="36.3" transform="rotate(-90 173.3 36.3)">R12</text>
<text x="178.4" y="37.1" transform="rotate(-90 178.4 37.1)">R17</text>
<text x="180.4" y="37.8" transform="rotate(-90 180.4 37.8)">220</text>
<text x="181.7" y="39.5">C3</text>
<text x="192.4" y="37.3" transform="rotate(-90 192.4 37.3)">100</text>
<text x="194.9" y="37.3" transform="rotate(-90 194.9 37.3)">R19</text>
<text x="158.6" y="47.1" transform="rotate(-90 158.6 47.1)">R9</text>
<text x="160.6" y="47.2" transform="rotate(-90 160.6 47.2)">1k</text>
<text x="174.9" y="47.9">47</text>
<text x="192.4" y="47.7" transform="rotate(-90 192.4 47.7)">100</text>
<text x="194.9" y="47.7" transform="rotate(-90 194.9 47.7)">R20</text>
<text x="82.6" y="51.9">Conn_01x04_Male</text>
<text x="88" y="49.9">I2C5V1</text>
<text x="112.1" y="53.7">Conn_01x03_Male</text>
<text x="122.1" y="50.9">Supply1</text>
<text x="142.6" y="52.9">LM317L_SO8</text>
<text x="144.3" y="50.4">LM317L1</text>
<text x="164.3" y="50.4">100</text>
<text x="165.1" y="52.7">R10</text>
<text x="173.6" y="50.9">R14</text>
<text x="174.4" y="49.9">R13</text>
<text x="174.7" y="52.9">47</text>
<text x="185.9" y="51.7">GND</text>
<text x="143.8" y="58">VI</text>
<text x="150.8" y="58">VO</text>
<text x="194.1" y="59.3">2n2907</text>
<text x="194.1" y="56.7">Q1</text>
<text x="87.5" y="65.9">I2C3V3</text>
<text x="138.7" y="63.3">C9</text>
<text x="149.5" y="62" transform="rotate(-90 149.5 62)">ADJ</text>
<text x="159.4" y="65" transform="rotate(-90 159.4 65)">3k3</text>
<text x="161.6" y="64.5" transform="rotate(-90 161.6 64.5)">R8</text>
<text x="169.5" y="65.3" transform="rotate(-90 169.5 65.3)">220</text>
<text x="171.8" y="65" transform="rotate(-90 171.8 65)">R11</text>
<text x="177.8" y="62.3">C2</text>
<text x="202.3" y="62.8">Conn_01x02_Male</text>
<text x="208.3" y="61.1">LDCOM1</text>
<text x="82.1" y="67.9">Conn_01x04_Male</text>
<text x="138.9" y="67.9">0.1U</text>
<text x="152.5" y="69.4">330</text>
<text x="155.4" y="72">R7</text>
<text x="178.1" y="66.6">0.1U</text>
<text x="183.7" y="70.2">C4</text>
<text x="205.9" y="71">JP3</text>
<text x="133.4" y="77.3">0.1U</text>
<text x="144.3" y="77.3">C10</text>
<text x="149.2" y="75.4" transform="rotate(-90 149.2 75.4)">2k2</text>
<text x="151.5" y="74.7" transform="rotate(-90 151.5 74.7)">R4</text>
<text x="181.9" y="74.5">0.1U</text>
<text x="200.3" y="73">Jumper_3_Open</text>
<text x="135.5" y="81.9">C7</text>
<text x="144.5" y="81.9">1U</text>
<text x="149.2" y="83" transform="rotate(-90 149.2 83)">2k2</text>
<text x="151.5" y="82.5" transform="rotate(-90 151.5 82.5)">R5</text>
<text x="203" y="78.3">LD1</text>
<text x="203" y="80.9">D_Laser_Photo_NType</text>
<text x="125.8" y="88.5">AD5175</text>
<text x="128.2" y="86">U4</text>
<text x="181.4" y="88.7">GND</text>
<text x="112.2" y="94.8">4k7</text>
<text x="123.7" y="92.3">ADDR</text>
<text x="123.7" y="94.8">SCL</text>
<text x="133.1" y="92.3">Vdd</text>
<text x="135.4" y="94.8">A</text>
<text x="146.4" y="90.2" transform="rotate(-90 146.4 90.2)">R6</text>
<text x="149.2" y="90.7" transform="rotate(-90 149.2 90.7)">220</text>
<text x="108.8" y="98.7">R2</text>
<text x="112.2" y="97.4">4k7</text>
<text x="123.7" y="99.9">RESET</text>
<text x="123.7" y="97.4">SDA</text>
<text x="133.3" y="99.9">Vss</text>
<text x="135.1" y="97.4">w</text>
<text x="194.8" y="99.2">TL082</text>
<text x="196.2" y="97.4" transform="rotate(-90 196.2 97.4)">+</text>
<text x="201.3" y="97.4" transform="rotate(-90 201.3 97.4)">-</text>
<text x="207.8" y="98.7">1U</text>
<text x="216.5" y="100.1" transform="rotate(-90 216.5 100.1)">10k</text>
<text x="218.8" y="99.6" transform="rotate(-90 218.8 99.6)">R24</text>
<text x="87" y="106.8">4k7</text>
<text x="123.7" y="102.5">GND</text>
<text x="129.2" y="102.5">Ext_cap</text>
<text x="141.8" y="105.4" transform="rotate(-90 141.8 105.4)">C1</text>
<text x="146.9" y="105.4" transform="rotate(-90 146.9 105.4)">1U</text>
<text x="199.9" y="105.5">U3A</text>
<text x="206.7" y="103.7">C13</text>
<text x="216.5" y="107.3" transform="rotate(-90 216.5 107.3)">10k</text>
<text x="87" y="113.1">4k7</text>
<text x="136.8" y="112.3" transform="rotate(-90 136.8 112.3)">0.1U</text>
<text x="141.8" y="109.4" transform="rotate(-90 141.8 109.4)">C8</text>
<text x="154.2" y="112.4">1U</text>
<text x="214.2" y="108" transform="rotate(-90 214.2 108)">R18</text>
<text x="134.1" y="119">ADS1115</text>
<text x="137.1" y="116.4">U5</text>
<text x="153.1" y="117.4">C12</text>
<text x="173" y="119">U3B</text>
<text x="132.6" y="121.5">VDD</text>
<text x="132.6" y="124.1">GND</text>
<text x="139.7" y="121.5">ALRT</text>
<text x="141.8" y="124.1">A0</text>
<text x="158.3" y="124.1">100k</text>
<text x="173.1" y="124.1">TL082</text>
<text x="178.2" y="121.5">+</text>
<text x="196.4" y="121.5" transform="rotate(-90 196.4 121.5)">R23</text>
<text x="198.7" y="121.8" transform="rotate(-90 198.7 121.8)">10k</text>
<text x="57.5" y="126.8" transform="rotate(-90 57.5 126.8)">+5V</text>
<text x="99" y="131.7">U2</text>
<text x="122.7" y="131.7">4k7</text>
<text x="132.6" y="126.6">SCL</text>
<text x="132.6" y="129.1">SDA</text>
<text x="132.6" y="131.7">ADDR</text>
<text x="141.8" y="131.7">A3</text>
<text x="141.8" y="126.6">A1</text>
<text x="141.8" y="129.1">A2</text>
<text x="158.8" y="126.3">R16</text>
<text x="94.2" y="134.2">LogicConvert</text>
<text x="122.9" y="134.2">R3</text>
<text x="173.5" y="135.7">R15</text>
<text x="174" y="133.5">10k</text>
<text x="145.9" y="149.5">U8</text>
<text x="162.1" y="147.9">C17</text>
<text x="133.9" y="153">+12V</text>
<text x="143.9" y="151.5">TL081</text>
<text x="148.7" y="155.8">V+</text>
<text x="153.2" y="155.8">V-</text>
<text x="162.1" y="153">1U</text>
<text x="140.5" y="159.1">1U</text>
<text x="150.7" y="157.4" transform="rotate(-90 150.7 157.4)">+</text>
<text x="110.5" y="162.2">H2</text>
<text x="110.5" y="164.7">MountingHole</text>
<text x="139.4" y="164.2">C16</text>
<text x="153.1" y="166.2">R28</text>
<text x="164.7" y="163.7">-12V</text>
<text x="109" y="169.2">H1</text>
<text x="109" y="171.7">MountingHole</text>
<text x="124.5" y="168.5">H4</text>
<text x="124.5" y="171">MountingHole</text>
<text x="142.8" y="170.8">R25</text>
<text x="143.3" y="168.5">220</text>
<text x="152.6" y="168.5">220</text>
<text x="111.8" y="176.1">H3</text>
<text x="111.8" y="178.7">MountingHole</text>
</g>
<g font-size="1.8" fill="#a90000">
<text x="90.6" y="33.3">1</text>
<text x="90.6" y="35.8">2</text>
<text x="114" y="30.2">4</text>
<text x="125.4" y="30.2">8</text>
<text x="152.7" y="30.2">1</text>
<text x="165.4" y="30.2">2</text>
<text x="90.6" y="39.6">1</text>
<text x="159.5" y="37.5" transform="rotate(-90 159.5 37.5)">4</text>
<text x="90.6" y="42.2">2</text>
<text x="90.6" y="44.7">3</text>
<text x="90.6" y="47.2">4</text>
<text x="117.9" y="48.3" transform="rotate(-90 117.9 48.3)">3</text>
<text x="120.4" y="48.3" transform="rotate(-90 120.4 48.3)">2</text>
<text x="122.9" y="48.3" transform="rotate(-90 122.9 48.3)">1</text>
<text x="90.1" y="55.6">1</text>
<text x="90.1" y="58.2">2</text>
<text x="141.5" y="56.9">1</text>
<text x="154.2" y="56.9">2</text>
<text x="186" y="56.9">2</text>
<text x="191.3" y="54" transform="rotate(-90 191.3 54)">3</text>
<text x="90.1" y="60.7">3</text>
<text x="90.1" y="63.2">4</text>
<text x="148.3" y="64.2" transform="rotate(-90 148.3 64.2)">4</text>
<text x="191.3" y="61.7" transform="rotate(-90 191.3 61.7)">1</text>
<text x="209" y="64.8">1</text>
<text x="192.1" y="67.3">1</text>
<text x="197.6" y="70.8" transform="rotate(-90 197.6 70.8)">2</text>
<text x="202.2" y="67.3">3</text>
<text x="209" y="67.3">2</text>
<text x="197.6" y="74.4" transform="rotate(-90 197.6 74.4)">2</text>
<text x="195.1" y="84.5" transform="rotate(-90 195.1 84.5)">1</text>
<text x="200.2" y="84.5" transform="rotate(-90 200.2 84.5)">3</text>
<text x="120.6" y="91.2">10</text>
<text x="121.2" y="93.7">9</text>
<text x="137.7" y="91.2">1</text>
<text x="137.7" y="93.7">2</text>
<text x="195.1" y="94.9" transform="rotate(-90 195.1 94.9)">3</text>
<text x="200.2" y="94.9" transform="rotate(-90 200.2 94.9)">2</text>
<text x="121.2" y="101.3">6</text>
<text x="121.2" y="98.8">7</text>
<text x="121.2" y="96.3">8</text>
<text x="137.7" y="96.3">3</text>
<text x="137.7" y="98.8">4</text>
<text x="137.7" y="101.3">5</text>
<text x="197.6" y="107.6" transform="rotate(-90 197.6 107.6)">1</text>
<text x="130.1" y="120.4">1</text>
<text x="130.1" y="122.9">2</text>
<text x="130.1" y="125.5">3</text>
<text x="145.3" y="120.4">6</text>
<text x="145.3" y="122.9">7</text>
<text x="145.3" y="125.5">8</text>
<text x="167.9" y="122.9">7</text>
<text x="180.6" y="120.4">5</text>
<text x="180.6" y="125.5">6</text>
<text x="130.1" y="128">4</text>
<text x="130.1" y="130.6">5</text>
<text x="144.7" y="130.6">10</text>
<text x="145.3" y="128">9</text>
<text x="152.1" y="146.8" transform="rotate(-90 152.1 146.8)">6</text>
<text x="156.1" y="149.6">5</text>
<text x="146" y="154.7">7</text>
<text x="156.8" y="152.1">1</text>
<text x="157.4" y="154.7">4</text>
<text x="149.6" y="159.5" transform="rotate(-90 149.6 159.5)">3</text>
<text x="154.7" y="159.5" transform="rotate(-90 154.7 159.5)">2</text>
</g>
<text font-size="1.8" fill="#009600" x="108.8" y="93.6">R1</text>
<g font-size="1.4" fill="#a90000">
<text x="90" y="136.9">LV1</text>
<text x="107.6" y="136.9">HV1</text>
<text x="90" y="139.4">LV2</text>
<text x="90.5" y="142">LV</text>
<text x="107.6" y="139.4">HV2</text>
<text x="108.1" y="142">HV</text>
<text x="88.9" y="144.5">GND_2</text>
<text x="90" y="147.1">LV3</text>
<text x="90" y="149.6">LV4</text>
<text x="106.7" y="144.5">GND_1</text>
<text x="107.6" y="147.1">HV3</text>
<text x="107.6" y="149.6">HV4</text>
</g>
<g font-size="1.4" fill="#006464">
<text x="95" y="137.9">LV1</text>
<text x="102.5" y="137.9">HV1</text>
<text x="95" y="143">LV</text>
<text x="95" y="140.4">LV2</text>
<text x="102.5" y="140.4">HV2</text>
<text x="103.5" y="143">HV</text>
<text x="95" y="145.5">GND</text>
<text x="95" y="148.1">LV3</text>
<text x="102.3" y="145.5">GND</text>
<text x="102.5" y="148.1">HV3</text>
<text x="95" y="150.6">LV4</text>
<text x="102.5" y="150.6">HV4</text>
</g>
<g font-size=".7" fill="#006464">
<text x="151.3" y="150.3">NULL</text>
<text x="152.6" y="152.9">NULL</text>
</g>
</svg>
